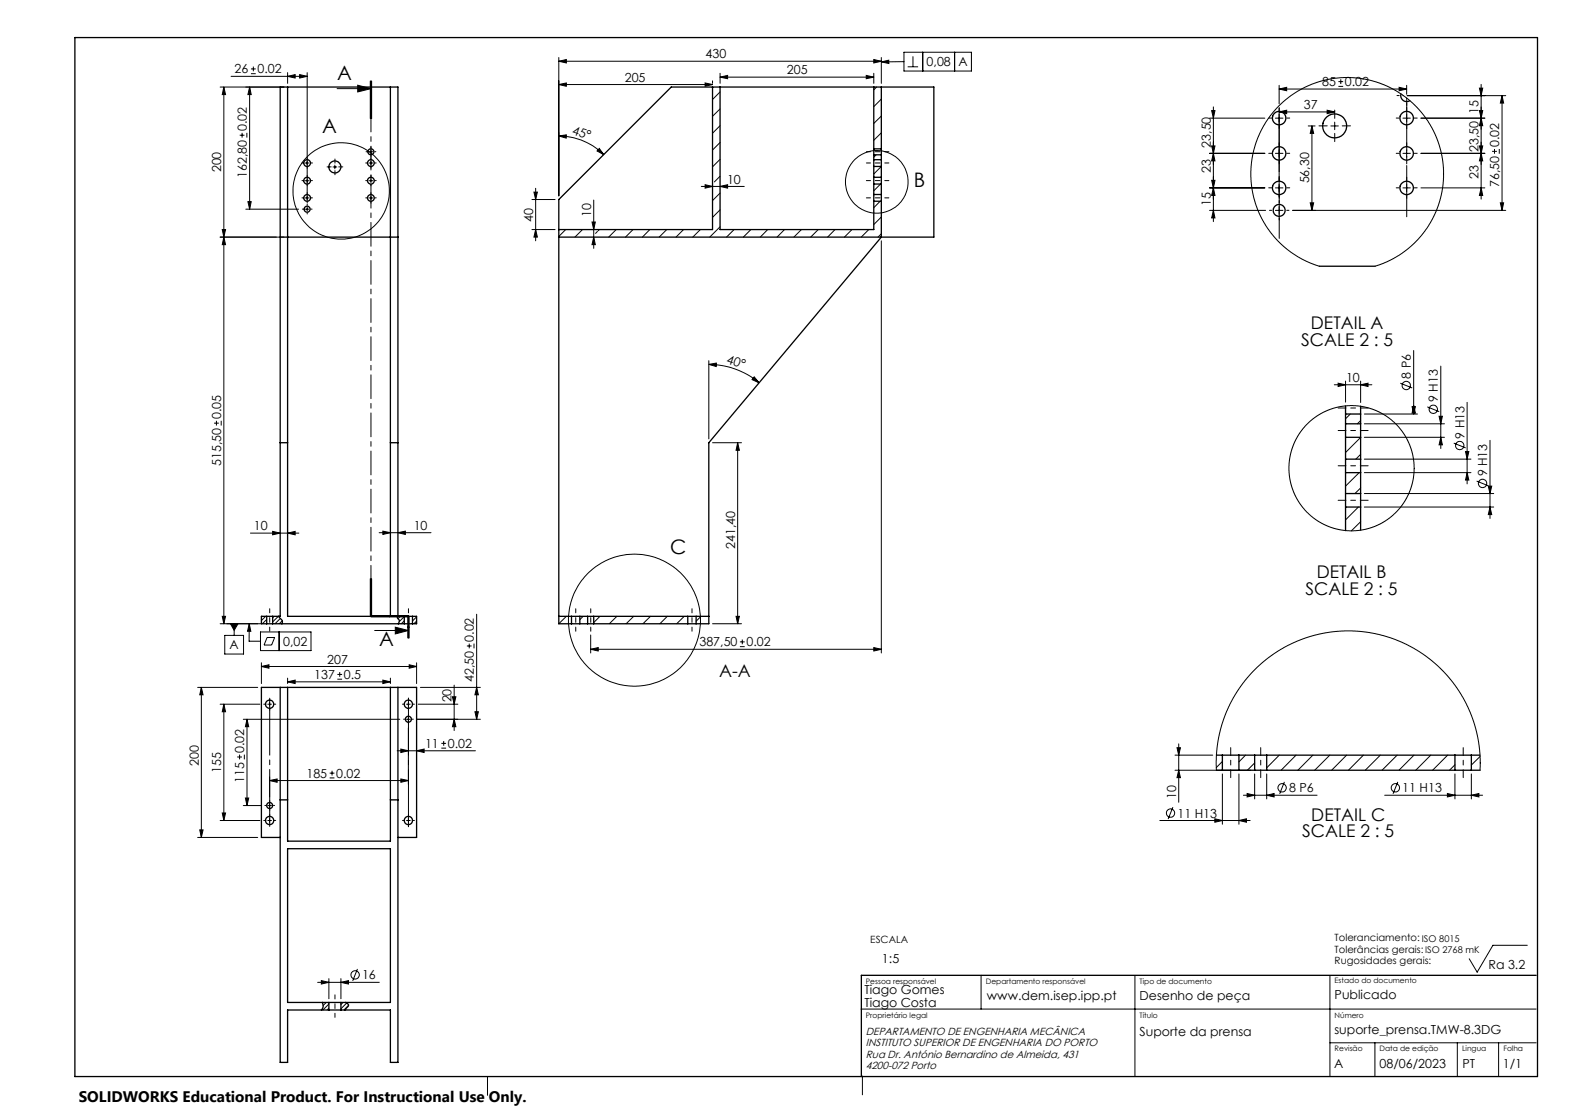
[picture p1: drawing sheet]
<svg xmlns="http://www.w3.org/2000/svg" width="420mm" height="297mm" viewBox="0 0 420 297" stroke-linecap="round" stroke-linejoin="round" font-family="sans-serif">
<g fill="none" stroke="#000" stroke-width=".35">
<path d="M20 10h390v277h-390zM76.7 23.2v141.1h27.4v-141.1M190 23.2v38h-41M192 23.2v38h41v-7.5M233 39.7v1.6M233 23.2v16.5M233 39.7h2M235 39.7v1.6M235 23.2v16.5M373.6 25a1.59 1.59 0 0 0 .6 1.8 1.59 1.59 0 0 0 1.8 0M233 47.3v1.8M233 42.6v1.8"/>
<path d="M233 51.9v1.8M233 41.3v1.3M233 44.4v2.9M233 49.1v2.8M233 53.7h2M233 49.1h2M233 51.9h2M233 47.3h2M233 44.4h2M233 42.6h2M233 41.3h2M235 47.3v1.8"/>
<path d="M235 42.6v1.8M235 51.9v1.8M235 53.7v9.5l-46 54.8v48.3h-3.4M235 41.3v1.3M235 44.4v2.9M235 49.1v2.8M74.7 63.2h31.4M149 63.2h100v-40h-70l-30 30v113.1h3.4M351.8 71h14.9M74.7 118h2M104.1 118h2M358.8 113v3.6"/>
<path d="M358.8 108.2v2.2M358.8 110.4v2.6M358.8 116.6v5.8M358.8 116.6h4M358.8 113h4M358.8 110.4h4M362.8 113v3.6M362.8 108.3v2.1M362.8 110.4v2.6M362.8 116.6v5.8M358.8 122.4v3.6M358.8 131.6v3.6"/>
<path d="M358.8 126v5.6M358.8 135.2v6.3M358.8 135.2h4M358.8 126h4M358.8 131.6h4M358.8 122.4h4M362.8 122.4v3.6M362.8 131.6v3.6M362.8 126v5.6M362.8 135.2v6.2M71.1 166.3h1.6M71.1 164.3h1.6"/>
<path d="M71.1 164.3h-1.4v2h1.4M71.1 164.3v2M72.7 164.3h2v-141.1h31.4v141.1h1.7M72.7 166.3h35.1M72.7 164.3v2M74.3 164.3l.5 .6a1 1 0 0 1 .4 1.4M106.1 164.2h-.1a.58 .58 0 0 0 .3 .9l.2 .3-.3 .9M107.8 164.3h2.2M107.8 166.3h2.2M107.8 164.3v2M110 164.3h1.1v2h-1.1M110 164.3v2"/>
<path d="M149 164.3h3.4M152.4 164.3h2.2M152.4 166.3h2.2M152.4 164.3v2M154.6 164.3h2.1M154.6 166.3h2.1M154.6 164.3v2M156.7 164.3h1.6M156.7 166.3h1.6M156.7 164.3v2M158.3 164.3h25.1M158.3 166.3h25.1"/>
<path d="M158.3 164.3v2M183.4 164.3h2.2M183.4 166.3h2.2M183.4 164.3v2M185.6 164.3h3.4M185.6 164.3v2M74.7 183.3v99.9h2v-13.9h11M76.7 183.3v41h27.4v-41M106.1 183.3v99.9h-2v-13.9h-13.2M74.7 213.3h2M104.1 213.3h2M324.4 201.3h1.6"/>
<path d="M324.4 205.3h1.6M326 201.3h4.4M326 205.3h4.4M326 201.3v4M330.4 201.3h4.2M330.4 205.3h4.2M330.4 201.3v4M334.6 201.3h3.2M334.6 205.3h3.2M334.6 201.3v4M337.8 201.3h50.2M337.8 205.3h50.2"/>
<path d="M337.8 201.3v4M388 201.3h4.4M388 205.3h4.4M388 201.3v4M392.4 201.3h2.3M392.4 205.3h2.3M392.4 201.3v4M74.7 223.3h-5v-40h41.4v40h-5M86 267.3a1.68 1.68 0 0 1-.3 2M87.7 269.3h3.2M87.7 267.3h3.2M87.7 267.3h-11v-41h27.4v41h-13.2"/>
<path d="M87.7 267.3v2M90.9 267.3v2M92.2 267.3l.8 .7-1.1 1.3M409.6 260h-179.9v27"/>
<circle cx="341.1" cy="31.5" r="1.8"/>
<circle cx="355.9" cy="33.6" r="3.2"/>
<circle cx="375.1" cy="31.5" r="1.8"/>
<circle cx="81.9" cy="52.8" r=".89"/>
<circle cx="81.9" cy="43.5" r=".9"/>
<circle cx="81.9" cy="48.2" r=".9"/>
<circle cx="81.9" cy="55.8" r=".81"/>
<circle cx="89.3" cy="44.5" r="1.6"/>
<circle cx="98.9" cy="52.8" r=".89"/>
<circle cx="98.9" cy="43.5" r=".9"/>
<circle cx="98.9" cy="48.2" r=".9"/>
<circle cx="98.9" cy="40.5" r=".8"/>
<circle cx="341.1" cy="40.9" r="1.8"/>
<circle cx="341.1" cy="56.1" r="1.59"/>
<circle cx="341.1" cy="50.1" r="1.81"/>
<circle cx="375.1" cy="40.9" r="1.8"/>
<circle cx="375.1" cy="50.1" r="1.81"/>
<circle cx="71.9" cy="187.8" r="1.1"/>
<circle cx="108.9" cy="191.7" r=".81"/>
<circle cx="108.9" cy="187.8" r="1.1"/>
<circle cx="71.9" cy="218.8" r="1.1"/>
<circle cx="71.9" cy="214.8" r=".8"/>
<circle cx="108.9" cy="218.7" r="1.1"/>
</g>
<g fill="none" stroke="#000" stroke-width=".27">
<path d="M66.9 19.6h1.3M66.9 18.4h1.3M67.6 17.7v1.3M76.7 19.4v2.8M79.9 19.9l2 .5-2 .4zM81.9 19.4v34.1M149 16.3l2-.4v.9zM149 15.3v36.9M149 16.3h86M192 19.5v2.7M233 15.9l2 .4-2 .5zM233 19.5v2.7"/>
<path d="M235 15.3v6.9M235 16.5l2-.5v.9zM241.1 13.9h17.9v5h-17.9zM241.1 16.4l-6.1 .1M242 17.8h2.8M243.5 15v2.8M246.1 13.9v5M254.6 13.9v5M58.7 23.2h17M59.7 23.2v143.1M59.7 23.2l.4 2h-.8zM61.6 20.4h20.3"/>
<path d="M63.9 36.1h1.3M64.6 35.4v1.3M65.8 35.4v1.3M66.6 23.2l.4 2h-.9zM66.6 23.2v32.6M76.7 20.4l2-.5v.9zM89.9 23.6h9M95.4 22.7l3.5 .9-3.5 .9zM98.7 21.6v10M98.9 40v1M98.9 21.6v10M99.1 21.6v10"/>
<path d="M149 22.5l2-.4v.9zM149 22.5h41M149 36.3l2-.4v.9zM149 36.3a17.1 17.1 0 0 1 12 4.9M159.8 39.6l1.2 1.6-1.8-1zM188 22.1l2 .4-2 .5zM190 21.6v.6M192 20.6l2-.5v.9zM192 20.6h41M192 24.5l-2 2M192 29l-2 2M192 33.5l-2 2"/>
<path d="M192 38l-2 2M231 20.1l2 .5-2 .4zM233.8 23.2l-.8 .8M235 26.4l-2 2M235 30.9l-2 2M235 35.4l-2 2M322.5 31.5h14.8M323.1 38.9h.9l-.4 2zM323.1 29.5h.9l-.4 2zM323.6 28.5v30.6M340.1 31.5h2M341.1 23.7l2-.4v.9z"/>
<path d="M341.1 22.8v4.9M341.1 23.7h34M341.1 29.8l2-.4v.9zM341.1 28.9v23.6M341.1 29.8h14.8M348.9 33.6h1.8M349.8 33.6v22.5M349.8 33.6l.5 2h-.9zM353.9 29.4l2 .4-2 .5zM354.9 33.6h2M355.9 32.6v2M356.9 23h1.3"/>
<path d="M356.9 21.8h1.3M357.5 21.1v1.3M373.1 23.3l2 .4-2 .5zM374.1 31.5h2M374.1 25.5h.2M375.1 22.8v2.3M375.1 26.1v.4M375.1 30.5v2M375.1 39.9v2M375.2 25.5h26.3M378.9 31.5h17.1M394.5 23.5h.9l-.4 2z"/>
<path d="M394.5 38.9h.9l-.4 2zM394.5 29.5h.9l-.4 2zM395 22.5v30.6M395 31.5l.4 2h-.9zM398.5 39.7v1.3M399.8 39.7v1.3M400.5 25.5v30.6M400.5 25.5l.5 2h-.9zM65.5 55.8h14.1M66.1 53.8h.9l-.4 2zM81.4 43.5h1M81.4 48.2h1"/>
<path d="M81.4 52.8h1M81.4 55.8h1M81.9 55.3v1M88.8 44.5h1M89.3 44v1M98.4 43.5h1M98.4 48.2h1M98.4 52.8h1M98.4 40.5h1M98.9 43v1M98.9 47.7v1M98.9 52.3v1"/>
<path d="M141.9 53.2h6.1M142.4 51.2h.9l-.5 2zM142.8 50.2v14M157.9 59.2h.8l-.4 2zM158.3 53.3v12.9M187 49.7h11.5M188 49.2l2 .5-2 .5zM192 49.7l2-.5v1zM192 42.5l-2 2M192 47l-1.5 1.5M192 51.5l-2 2M192 55.9l-2 2.1"/>
<path d="M233.6 41.3l-.6 .6M234.7 53.7l-1.7 1.7M234.8 49.1l-1.8 1.8M235 44.4l-2 2M235 57.9l-2 2M322.5 56.1h15M322.5 50.1h14.8M322.5 40.9h14.8M323.1 48.1h.9l-.4 2zM323.6 56.1l.4 2h-.9zM323.6 50.1l.4 2h-.9zM323.6 40.9l.4 2h-.9z"/>
<path d="M340.1 56.1h2M340.1 50.1h2M340.1 40.9h2M341.1 55.1v2M349.4 54.1h.9l-.5 2zM374.1 50.1h2M374.1 40.9h2M375.1 49.1v2M378.9 50.1h17.1M378.9 40.9h17.1M395 50.1l.4 2h-.9zM395 40.9l.4 2h-.9z"/>
<path d="M397.9 40.4h1.3M400.1 54.1h.9l-.5 2zM401.5 56.1h-56.8M58.7 63.2h17M59.3 61.2h.8l-.4 2zM59.7 63.2l.4 2h-.8zM141.9 61.2h6.1M142.8 61.2l.5 2h-.9zM150.8 61.2l-1.8 1.8M155.3 61.2l-2 2M158.3 63.2l.4 2h-.8zM159.3 61.7l-.5 .5"/>
<path d="M159.8 61.2l-.3 .3M164.3 61.2l-2 2M168.8 61.2l-2 2M173.3 61.2l-2 2M177.8 61.2l-2 2M182.3 61.2l-2 2M186.8 61.2l-2.1 2M192 60.5l-2.7 2.7M195.8 61.2l-2.1 2M200.2 61.2l-2 2M204.7 61.2l-2 2M209.2 61.2l-2 2"/>
<path d="M213.7 61.2l-2 2M218.2 61.2l-2 2M222.7 61.2l-2 2M227.2 61.2l-2 2M231.7 61.2l-2 2M235 64.2v109.9M235 62.3l-.9 .9M351.8 71l-4.6-1.9-3.7-2.4-3.2-3-2.9-3.8-2.1-4.2-1.2-4.1-.5-4.4 .2-4.2 1-4.6 1.7-4 2.6-4 3.2-3.3 3.6-2.7 4.1-2 4.2-1.2 4.1-.5 5.1 .3 4.7 1.2 4.1 1.9 3.3 2.4 3.5 3.4 2.5 3.5 1.9 4.1 1.3 4.9 .3 5-.5 3.9-1.3 4.4-2.2 4.4-3.1 4-3.2 2.8-3.5 2.3-4.5 1.8M189 97.2l2-.4v.9zM189 97.2a20.9 20.9 0 0 1 13.4 4.9M189 96.2v20.8M377 93.4v17"/>
<path d="M384.2 97.6v22M57.1 112.8h1.2M57.7 112.2v1.2M59 112.2v1.2M190 118h7.7M196.7 118l.5 2h-.9zM196.7 118v48.3M201.1 100.5l1.3 1.6-1.8-.9zM355.8 102.6h10M356.8 102.2l2 .4-2 .4zM358.8 101.6v5.6M360.1 110.4l-1.3 1.3"/>
<path d="M362.8 102.6l2-.4v.8zM362.8 101.6v5.7M362.8 116.6l-4 4M362.8 112.1l-.8 .9M363.8 116.6h21.4M363.8 113h21.4M363.8 110.4h14.2M373.4 102.2l3.2 1.2M376.6 108.4h.8l-.4 2zM377 108.1l.4 2h-.8zM380.6 108.5l3.2 1.2M383.8 111h.8l-.4 2z"/>
<path d="M384.2 116.6l.4 2h-.8zM387.7 118.1l3.1 1.3M391.2 107.3v21.7M397.3 117.4v20.8M362.2 135.2l-3.4 3.4M362.4 126l-3.6 3.6M362.8 139.1l-2.4 2.4M362.8 121.1l-1.2 1.3M362.8 130.1l-1.5 1.5M363.8 122.4h28.5M363.8 126h28.5M363.8 131.6h34.5"/>
<path d="M363.8 135.2h34.5M390.8 120.4h.9l-.5 2zM391.2 126l.5 2h-.9zM393.8 128.3l3.1 1.2M396.9 129.6h.9l-.5 2zM397.3 135.2l.5 2h-.9zM66.8 142.1h12.9M72.7 141.7l2 .4-2 .5zM76.7 142.1l2-.4v.9zM98.7 154.3v10M98.9 154.3v10h10v5.8M99.1 154.3v10z"/>
<path d="M101.1 142h13.8M102.1 141.6l2 .4-2 .5zM106.1 142l2-.4v.9zM59.3 164.3h.8l-.4 2zM59.9 169.4h5v5h-5zM61.5 166.3h2l-1.1 1.8zM62.4 166.3v3.1M66.5 166.3l.4 2h-.9zM66.5 166.3l-.1 4.7h3.1M69.5 168.5h13.4v5h-13.4zM69.7 177.7l2-.5v.9zM69.7 176.7v5.5"/>
<path d="M69.7 177.7h41.4M69.7 166.3h-11M69.7 164.3h.1M70.8 164.3l-1.1 1.1M71.1 166.3h.1M71.1 165.2l-1.1 1.1M71.2 170h2l-.8 2h-2zM73.1 164.3l-.4 .4M74.2 164.3l-1.5 1.5M74.4 168.5v5M74.8 164.9l-1.5 1.4M75.3 165.5l-.8 .8"/>
<path d="M90 179.8h1.2M90.6 179.2v1.2M98.9 164.5h10M98.9 164.1h10M99.9 168.1h9M105.4 167.2l3.5 .9-3.5 .9zM106.8 164.3l-.7 .7M107.8 164.4l-1.3 1.3M107.8 165.5l-.8 .8M108.7 164.3v5.8M109.1 164.3v5.8M109.1 177.2l2 .5-2 .4z"/>
<path d="M110.1 164.3l-.1 .1M111.1 176.7v5.5M111.1 164.5l-1.1 1.1M111.1 165.6l-.7 .7M124.5 172.2h1.3M125.1 171.6v1.3M126.4 171.6v1.3M127.1 163.8v28M151 164.3l-2 2M155.5 164.3l-.9 .9M157.5 173.1l2-.5v1zM157.5 169.3v4.8"/>
<path d="M157.5 173.1h77.5M160 164.3l-1.7 1.7M164.5 164.3l-2 2M169 164.3l-2 2M173.5 164.3l-2 2M177.9 164.3l-1.9 2M182.5 164.3l-2.1 2M186.9 164.3l-1.3 1.3M190 166.3h7.7M196.3 164.3h.9l-.5 2zM197.3 172.4h1.3M197.3 171.1h1.3"/>
<path d="M197.9 170.5v1.3M233 172.6l2 .5-2 .5zM52.7 183.3h16M53.7 183.3v40M53.7 183.3l.5 1.9h-.9zM58.7 187.7h10.6M59.7 187.7l.4 2.1h-.8zM59.7 187.7v31.1M64.9 191.8h41.7M65.9 191.8l.4 1.9h-.9zM65.9 191.8v23M71.4 187.7h1"/>
<path d="M71.9 187.3v1M76.7 181.8l2-.5v.9zM76.7 180.8v1.4M76.7 181.8h27.4M90 181.1h1.2M102.1 181.3l2 .5-2 .4zM104.1 180.8v1.4M106.9 199.7l2 .5-2 .4zM108.4 187.7h1M108.4 191.8h1M108.9 187.3v1M108.9 191.3v1"/>
<path d="M108.9 194.1v15M111.2 191.8h16.9M111.5 187.7h10.6M112.1 183.3h16M117.7 199.5h1.3M117.7 198.2h1.3M118.3 197.6v1.2M120.6 185.8h1l-.5 1.9zM121.1 182.7v12.1M121.1 191.8l.5 1.9h-1zM126.6 189.8h1l-.5 2zM127.1 183.3l.5 1.9h-1z"/>
<path d="M313.9 199.4h.9l-.5 1.9zM314.3 198.3v15.6M58.7 218.8h10.6M59.3 216.7h.8l-.4 2.1zM63.3 201.8h1.2M63.9 201.2v1.3M64.9 214.8h4.7M65.2 201.2v1.3M65.4 212.8h.9l-.4 2zM71.4 218.8h1M71.4 214.8h1M71.9 208.1l2-.4v.9z"/>
<path d="M71.9 207.1v5.4M71.9 214.3v1M71.9 218.3v.9M71.9 208.1h37M87.9 207.4h1.3M87.9 206.1h1.3M88.5 205.5v1.3M105.9 200.2h20.9M106.9 207.7l2 .4-2 .5zM108.4 218.8h1M108.9 218.3v.9M111.1 200.2l2-.5v.9z"/>
<path d="M309.3 218.8h24.1M312.8 215.2l-1.3 3.2M313.3 205.3h20.3M313.3 201.3h10.1M314.3 205.3l.5 2h-.9zM324 218.3l2 .5-2 .4zM324.4 205.3l-.1-3.6 .4-3.5 .8-3.9 1-3 1.4-3.4 1.9-3.4 2.1-2.9 1.9-2.2 2.4-2.4 2.7-2.1 2.5-1.7 3.2-1.7 3.5-1.4 3.7-1.1 3.4-.6 3.2-.2 3.6 .1 3.3 .4 3.7 .8 3.2 1 2.7 1.2 3.6 2 3.3 2.4 3.2 2.9 2.5 3 1.8 2.6 1.8 3.3 1.6 3.6 1 3.4 .6 3.1 .4 3.4v3.9M326 206.3v13.4M326 203l-1.7 1.6M330.4 218.8l2-.5v.9zM330.4 206.3v13.4M331.6 212h19.6"/>
<path d="M332.1 201.3l-1.7 1.8M332.6 211.6l2 .4-2 .5zM334.6 206.3v6.7M334.6 203.4l-2 1.9M337.8 212l2-.4v.9zM337.8 206.3v6.7M341.1 201.3l-3.3 3.4M342.5 208.5l-1.3 3.1M345.6 201.3l-4 4M350.1 201.3l-4 4M354.6 201.3l-4 4M359.1 201.3l-4 4"/>
<path d="M363.6 201.3l-4 4M368.1 201.3l-4 4M369.3 212h26.1M372.6 201.3l-4.1 4M372.7 208.5l-1.2 3.1M377 201.3l-3.9 4M381.5 201.3l-4 4M386 211.6l2 .4-2 .5zM386 201.3l-4 4M388 206.3v6.7M388 203.9l-1.5 1.4M392.4 212l2-.4v.9z"/>
<path d="M392.4 206.3v6.7M394.7 201.7l-2.3 2.3M52.7 223.3h16M53.3 221.3h.9l-.5 2zM95.3 258.3l-1.2 3.2M407.3 252h-9.2l-4.2 7.2-2.1-3.6M84.7 261.9h16.4M85.7 261.4l2 .5-2 .5zM87 267.3l-.8 .8M87.7 260.9v5.4M87.7 267.7l-1.6 1.6M87.7 268.8l-.5 .5"/>
<path d="M90.9 261.9l2-.5v1zM90.9 260.9v5.4M91.5 267.3l-.6 .5M92.4 267.4l-1.5 1.6M93 268l-1.3 1.3M229.6 269h180M261.6 260v9M302.6 260v27M354.6 260v27M354.6 278h55M366.6 278v9M388.6 278v9"/>
<path d="M399.6 278v9M130 287v5M230 286.9v5"/>
<circle cx="91" cy="50.9" r="12.8"/>
<circle cx="233.8" cy="48.5" r="8.3"/>
<circle cx="375" cy="102.8" r="1.12"/>
<circle cx="382.2" cy="109.1" r="1.11"/>
<circle cx="389.3" cy="118.8" r="1.11"/>
<circle cx="360.4" cy="124.8" r="16.7"/>
<circle cx="395.4" cy="128.9" r="1.12"/>
<circle cx="169.2" cy="165.3" r="17.6"/>
<circle cx="312.2" cy="216.8" r="1.12"/>
<circle cx="341.9" cy="210" r="1.12"/>
<circle cx="372.1" cy="210" r="1.11"/>
<circle cx="94.7" cy="259.9" r="1.11"/>
</g>
<path d="M98.9 21.6v142.7" fill="none" stroke="#000" stroke-width=".27" stroke-dasharray="6.3 1.3 1.3 1.3" stroke-dashoffset="3"/>
<path d="M98.9 164.3h10" fill="none" stroke="#000" stroke-width=".27" stroke-dasharray="6.3 1.3 1.3 1.3" stroke-dashoffset="3.3"/>
<path d="M108.9 164.3v5.8" fill="none" stroke="#000" stroke-width=".27" stroke-dasharray="6.3 1.3 1.3 1.3" stroke-dashoffset="2.9"/>
<path d="M237 52.8h-6M237 40.5h-6M237 48.2h-6M237 43.5h-6M71.9 168.3v-6M108.9 162.3v6M153.5 162.3v6M157.5 162.3v6M184.5 162.3v6M89.3 271.2v-6" fill="none" stroke="#000" stroke-width=".27" stroke-dasharray="15.2 1.3 1.3 1.3" stroke-dashoffset="14.1"/>
<g fill="none" stroke="#000" stroke-width=".27" stroke-dasharray="15.2 1.3 1.3 1.3">
<path d="M98.9 39.5v-.3M339.1 31.5h-.8M341.1 38.9v-.8M341.1 29.5v-.8M341.1 33.5v.8M343.1 31.5h.8M353.9 33.6h-2.2M355.9 31.6v-2.2M355.9 35.6v2.2M357.9 33.6h2.2M373.1 25.5h-.6M373.1 31.5h-.8"/>
<path d="M375.1 27.5v.6M375.1 29.5v-.8M375.1 33.5v.8M375.1 38.9v-.8M377.1 31.5h.8M80.9 43.5h-.4M80.9 48.2h-.4M80.9 52.8h-.4M80.9 55.8h-.3M81.9 42.5v-.4M81.9 44.5v.4M81.9 47.2v-.4"/>
<path d="M81.9 49.2v.4M81.9 51.8v-.4M81.9 53.8v.4M81.9 54.8v-.3M81.9 56.8v.3M82.9 43.5h.4M82.9 48.2h.4M82.9 52.8h.4M82.9 55.8h.3M88.3 44.5h-1.1M89.3 43.5v-1.1M89.3 45.5v1.1"/>
<path d="M90.3 44.5h1.1M97.9 52.8h-.4M97.9 48.2h-.4M97.9 43.5h-.4M97.9 40.5h-.3M98.9 51.8v-.4M98.9 53.8v.4M98.9 47.2v-.4M98.9 49.2v.4M98.9 42.5v-.4M98.9 44.5v.4M98.9 41.5v.3"/>
<path d="M99.9 52.8h.4M99.9 48.2h.4M99.9 43.5h.4M99.9 40.5h.3M339.1 56.1h-.6M339.1 50.1h-.8M339.1 40.9h-.8M341.1 54.1v-.6M341.1 58.1v.6M341.1 48.1v-.8M341.1 52.1v.8M341.1 42.9v.8"/>
<path d="M343.1 56.1h.6M343.1 50.1h.8M343.1 40.9h.8M373.1 40.9h-.8M373.1 50.1h-.8M375.1 42.9v.8M375.1 48.1v-.8M375.1 52.1v.8M377.1 40.9h.8M377.1 50.1h.8M70.9 187.7h-.6M71.9 186.7v-.6"/>
<path d="M71.9 188.7v.6M72.9 187.7h.6M107.9 187.7h-.6M107.9 191.7h-.3M108.9 186.7v-.6M108.9 188.7v.6M108.9 190.7v-.3M108.9 192.7v.3M109.9 187.7h.6M109.9 191.7h.3M70.9 218.7h-.6M70.9 214.7h-.3"/>
<path d="M71.9 217.7v-.6M71.9 219.7v.6M71.9 213.7v-.3M71.9 215.7v.3M72.9 218.7h.6M72.9 214.7h.3M107.9 218.7h-.6M108.9 217.7v-.6M108.9 219.7v.6M109.9 218.7h.6"/>
</g>
<path d="M364.8 108.8h-8M364.8 114.8h-8M364.8 133.4h-8M364.8 124.2h-8M328.2 199.3v8M336.2 199.3v8M390.2 199.3v8" fill="none" stroke="#000" stroke-width=".27" stroke-dasharray="15.2 1.3 1.3 1.3" stroke-dashoffset="13.1"/>
<path d="M71.9 219.8v-33.2" fill="none" stroke="#000" stroke-width=".27" stroke-dasharray="15.2 1.3 1.3 1.3" stroke-dashoffset=".5"/>
<path d="M108.9 221.3v-36" fill="none" stroke="#000" stroke-width=".27" stroke-dasharray="15.2 1.3 1.3 1.3" stroke-dashoffset="-.8"/>
<path d="M341.1 31.8v31.8" fill="none" stroke="#000" stroke-width=".27" stroke-dasharray="15.2 1.3 1.3 1.3" stroke-dashoffset="1.3"/>
<path d="M375.1 26.6v31.2" fill="none" stroke="#000" stroke-width=".27" stroke-dasharray="15.2 1.3 1.3 1.3" stroke-dashoffset="1.6"/>
<g fill="#000">
<path d="M66.6 23.2l.4 2h-.9zM66.1 53.8h.9l-.4 2zM59.7 63.2l.4 2h-.8zM59.3 164.3h.8l-.4 2zM127.1 183.3l.5 1.9h-1zM126.6 189.8h1l-.5 2zM65.9 191.8l.4 1.9h-.9zM65.4 212.8h.9l-.4 2zM59.7 187.7l.4 2.1h-.8zM59.3 216.7h.8l-.4 2.1zM394.5 29.5h.9l-.4 2zM395 40.9l.4 2h-.9zM349.8 33.6l.5 2h-.9zM349.4 54.1h.9l-.5 2zM377 108.1l.4 2h-.8zM376.6 108.4h.8l-.4 2zM390.8 120.4h.9l-.5 2zM391.2 126l.5 2h-.9zM396.9 129.6h.9l-.5 2zM397.3 135.2l.5 2h-.9z"/>
<path d="M95.4 22.7l3.5 .9-3.5 .9zM105.4 167.2l3.5 .9-3.5 .9z"/>
<path d="M188 22.1l2 .4-2 .5zM149 22.5l2-.4v.9zM231 20.1l2 .5-2 .4zM192 20.6l2-.5v.9zM233 15.9l2 .4-2 .5zM149 16.3l2-.4v.9z"/>
<path d="M159.8 39.6l1.2 1.6-1.8-1zM149 36.3l2-.4v.9z"/>
<path d="M188 49.2l2 .5-2 .5zM192 49.7l2-.5v1z"/>
<path d="M59.3 61.2h.8l-.4 2zM59.7 23.2l.4 2h-.8zM53.3 221.3h.9l-.5 2zM53.7 183.3l.5 1.9h-.9zM121.1 191.8l.5 1.9h-1zM120.6 185.8h1l-.5 1.9zM158.3 63.2l.4 2h-.8zM157.9 59.2h.8l-.4 2zM142.8 61.2l.5 2h-.9zM142.4 51.2h.9l-.5 2zM323.6 56.1l.4 2h-.9zM323.1 48.1h.9l-.4 2zM323.6 50.1l.4 2h-.9zM323.1 38.9h.9l-.4 2zM323.6 40.9l.4 2h-.9zM323.1 29.5h.9l-.4 2zM400.1 54.1h.9l-.5 2zM400.5 25.5l.5 2h-.9zM395 31.5l.4 2h-.9zM394.5 23.5h.9l-.4 2zM395 50.1l.4 2h-.9zM394.5 38.9h.9l-.4 2zM384.2 116.6l.4 2h-.8zM383.8 111h.8l-.4 2zM314.3 205.3l.5 2h-.9zM313.9 199.4h.9l-.5 1.9z"/>
<path d="M201.1 100.5l1.3 1.6-1.8-.9zM189 97.2l2-.4v.9z"/>
<path d="M72.7 141.7l2 .4-2 .5zM76.7 142.1l2-.4v.9zM102.1 141.6l2 .4-2 .5zM106.1 142l2-.4v.9zM76.7 20.4l2-.5v.9zM79.9 19.9l2 .5-2 .4zM71.9 208.1l2-.4v.9zM106.9 207.7l2 .4-2 .5zM85.7 261.4l2 .5-2 .5zM90.9 261.9l2-.5v1zM157.5 173.1l2-.5v1zM233 172.6l2 .5-2 .5zM341.1 23.7l2-.4v.9zM373.1 23.3l2 .4-2 .5zM332.6 211.6l2 .4-2 .5zM337.8 212l2-.4v.9z"/>
<path d="M66.5 166.3l.4 2h-.9zM61.5 166.3l.9 1.8 1.1-1.8zM235 16.5l2-.5v.9z"/>
<path d="M109.1 177.2l2 .5-2 .4zM69.7 177.7l2-.5v.9zM353.9 29.4l2 .4-2 .5zM341.1 29.8l2-.4v.9zM362.8 102.6l2-.4v.8zM356.8 102.2l2 .4-2 .4z"/>
<path d="M196.3 164.3h.9l-.5 2zM196.7 118l.5 2h-.9z"/>
<path d="M76.7 181.8l2-.5v.9zM102.1 181.3l2 .5-2 .4z"/>
<path d="M111.1 200.2l2-.5v.9zM106.9 199.7l2 .5-2 .4z"/>
<path d="M324 218.3l2 .5-2 .4zM330.4 218.8l2-.5v.9zM386 211.6l2 .4-2 .5zM392.4 212l2-.4v.9z"/>
</g>
<g font-size="5.3">
<text x="89.9" y="21.2">A</text>
<text x="85.9" y="35.4">A</text>
<text x="243.7" y="50">B</text>
<text x="178.7" y="147.6">C</text>
<text x="101.1" y="172.3">A</text>
</g>
<g font-size="4.7">
<text x="349.6" y="87.8">DETAIL A</text>
<text x="347" y="92.3">SCALE 2 : 5</text>
<text x="351.1" y="154.1">DETAIL B</text>
<text x="348.1" y="158.6">SCALE 2 : 5</text>
<text x="191.8" y="180.5">A-A</text>
<text x="349.7" y="218.8">DETAIL C</text>
<text x="347.3" y="223.3">SCALE 2 : 5</text>
</g>
<text font-size="4.1" x="21" y="293.7">SOLIDWORKS Educational Product. For Instructional Use Only.</text>
<g font-size="3.3">
<text x="188.1" y="15.6">430</text>
<text x="247.1" y="17.7">0,08</text>
<text x="255.6" y="17.7">A</text>
<text x="62.6" y="19.6">26</text>
<text x="68.6" y="19.6">0.02</text>
<text x="166.6" y="21.8">205</text>
<text x="209.8" y="19.8">205</text>
<text x="352.6" y="23">85</text>
<text x="358.6" y="23">0.02</text>
<text x="347.7" y="29.1">37</text>
<text x="65.8" y="35" transform="rotate(-90 65.8 35)">0.02</text>
<text x="152.4" y="35.7" transform="rotate(19 152.4 35.7)">45°</text>
<text x="394.3" y="30.3" transform="rotate(-90 394.3 30.3)">15</text>
<text x="322.8" y="39.4" transform="rotate(-90 322.8 39.4)">23,50</text>
<text x="394.3" y="40.6" transform="rotate(-90 394.3 40.6)">23,50</text>
<text x="399.8" y="39.2" transform="rotate(-90 399.8 39.2)">0.02</text>
<text x="59" y="46" transform="rotate(-90 59 46)">200</text>
<text x="65.8" y="47.5" transform="rotate(-90 65.8 47.5)">162,80</text>
<text x="322.8" y="46.1" transform="rotate(-90 322.8 46.1)">23</text>
<text x="394.3" y="47.7" transform="rotate(-90 394.3 47.7)">23</text>
<text x="193.9" y="49">10</text>
<text x="349.1" y="48.9" transform="rotate(-90 349.1 48.9)">56,30</text>
<text x="399.8" y="49.9" transform="rotate(-90 399.8 49.9)">76,50</text>
<text x="142.1" y="59.1" transform="rotate(-90 142.1 59.1)">40</text>
<text x="157.6" y="57.9" transform="rotate(-90 157.6 57.9)">10</text>
<text x="322.8" y="54.9" transform="rotate(-90 322.8 54.9)">15</text>
<text x="193.6" y="96.8" transform="rotate(19 193.6 96.8)">40°</text>
<text x="358.9" y="101.9">10</text>
<text x="376.2" y="100.9" transform="rotate(-90 376.2 100.9)">8 P6</text>
<text x="383.4" y="107.3" transform="rotate(-90 383.4 107.3)">9 H13</text>
<text x="59" y="111.7" transform="rotate(-90 59 111.7)">0.05</text>
<text x="390.5" y="116.9" transform="rotate(-90 390.5 116.9)">9 H13</text>
<text x="59" y="124.2" transform="rotate(-90 59 124.2)">515,50</text>
<text x="396.6" y="127" transform="rotate(-90 396.6 127)">9 H13</text>
<text x="67.7" y="141.4">10</text>
<text x="110.3" y="141.3">10</text>
<text x="196" y="146.3" transform="rotate(-90 196 146.3)">241,40</text>
<text x="61.2" y="173.1">A</text>
<text x="75.5" y="172.2">0,02</text>
<text x="126.4" y="171.1" transform="rotate(-90 126.4 171.1)">0.02</text>
<text x="186.5" y="172.3">387,50</text>
<text x="199.1" y="172.3">0.02</text>
<text x="87.3" y="176.9">207</text>
<text x="83.8" y="181">137</text>
<text x="91.7" y="181">0.5</text>
<text x="126.4" y="181.8" transform="rotate(-90 126.4 181.8)">42,50</text>
<text x="120.4" y="187.3" transform="rotate(-90 120.4 187.3)">20</text>
<text x="65.1" y="200.7" transform="rotate(-90 65.1 200.7)">0.02</text>
<text x="113.3" y="199.4">11</text>
<text x="119.4" y="199.4">0.02</text>
<text x="53" y="204.2" transform="rotate(-90 53 204.2)">200</text>
<text x="59" y="206" transform="rotate(-90 59 206)">155</text>
<text x="65.1" y="208.7" transform="rotate(-90 65.1 208.7)">115</text>
<text x="81.7" y="207.3">185</text>
<text x="89.6" y="207.3">0.02</text>
<text x="313.6" y="212.9" transform="rotate(-90 313.6 212.9)">10</text>
<text x="343.7" y="211.2">8 P6</text>
<text x="374" y="211.2">11 H13</text>
<text x="314" y="218">11 H13</text>
<text x="235.2" y="256.7">1:5</text>
<text x="96.5" y="261.1">16</text>
<text x="396.9" y="258.4">Ra 3.2</text>
<text x="230.5" y="265">Tiago Gomes</text>
<text x="230.5" y="268.5">Tiago Costa</text>
<text x="263.2" y="266.5">www.dem.isep.ipp.pt</text>
<text x="303.9" y="266.5">Desenho de peça</text>
<text x="355.9" y="266.5">Publicado</text>
<text x="355.8" y="275.7">suporte_prensa.TMW-8.3DG</text>
<text x="303.9" y="276.1">Suporte da prensa</text>
<text x="355.8" y="284.7">A</text>
<text x="367.9" y="284.7">08/06/2023</text>
<text x="390" y="284.7">PT</text>
<text x="400.8" y="284.7">1/1</text>
</g>
<g font-size="2.8">
<text x="230.9" y="276">DEPARTAMENTO DE ENGENHARIA MECÂNICA</text>
<text x="230.9" y="282">Rua Dr. António Bernardino de Almeida, 431</text>
<text x="230.9" y="279">INSTITUTO SUPERIOR DE ENGENHARIA DO PORTO</text>
<text x="230.9" y="285">4200-072 Porto</text>
</g>
<g font-size="2.7">
<text x="232.1" y="251.4">ESCALA</text>
<text x="355.9" y="250.8">Toleranciamento: ISO 8015</text>
<text x="355.9" y="254">Tolerâncias gerais:ISO 2768 mK</text>
<text x="355.9" y="257.1">Rugosidades gerais:</text>
</g>
<g font-size="2">
<text x="230.9" y="262.3">Pessoa responsável</text>
<text x="262.9" y="262.3">Departamento responsável</text>
<text x="303.9" y="262.3">Tipo de documento</text>
<text x="355.9" y="262.1">Estado do documento</text>
<text x="230.9" y="271.3">Proprietário legal</text>
<text x="303.9" y="271.3">Título</text>
<text x="355.9" y="271.3">Número</text>
<text x="355.9" y="280.3">Revisão</text>
<text x="367.9" y="280.3">Data de edição</text>
<text x="389.9" y="280.3">Lingua</text>
<text x="400.9" y="280.3">Folha</text>
</g>
</svg>
